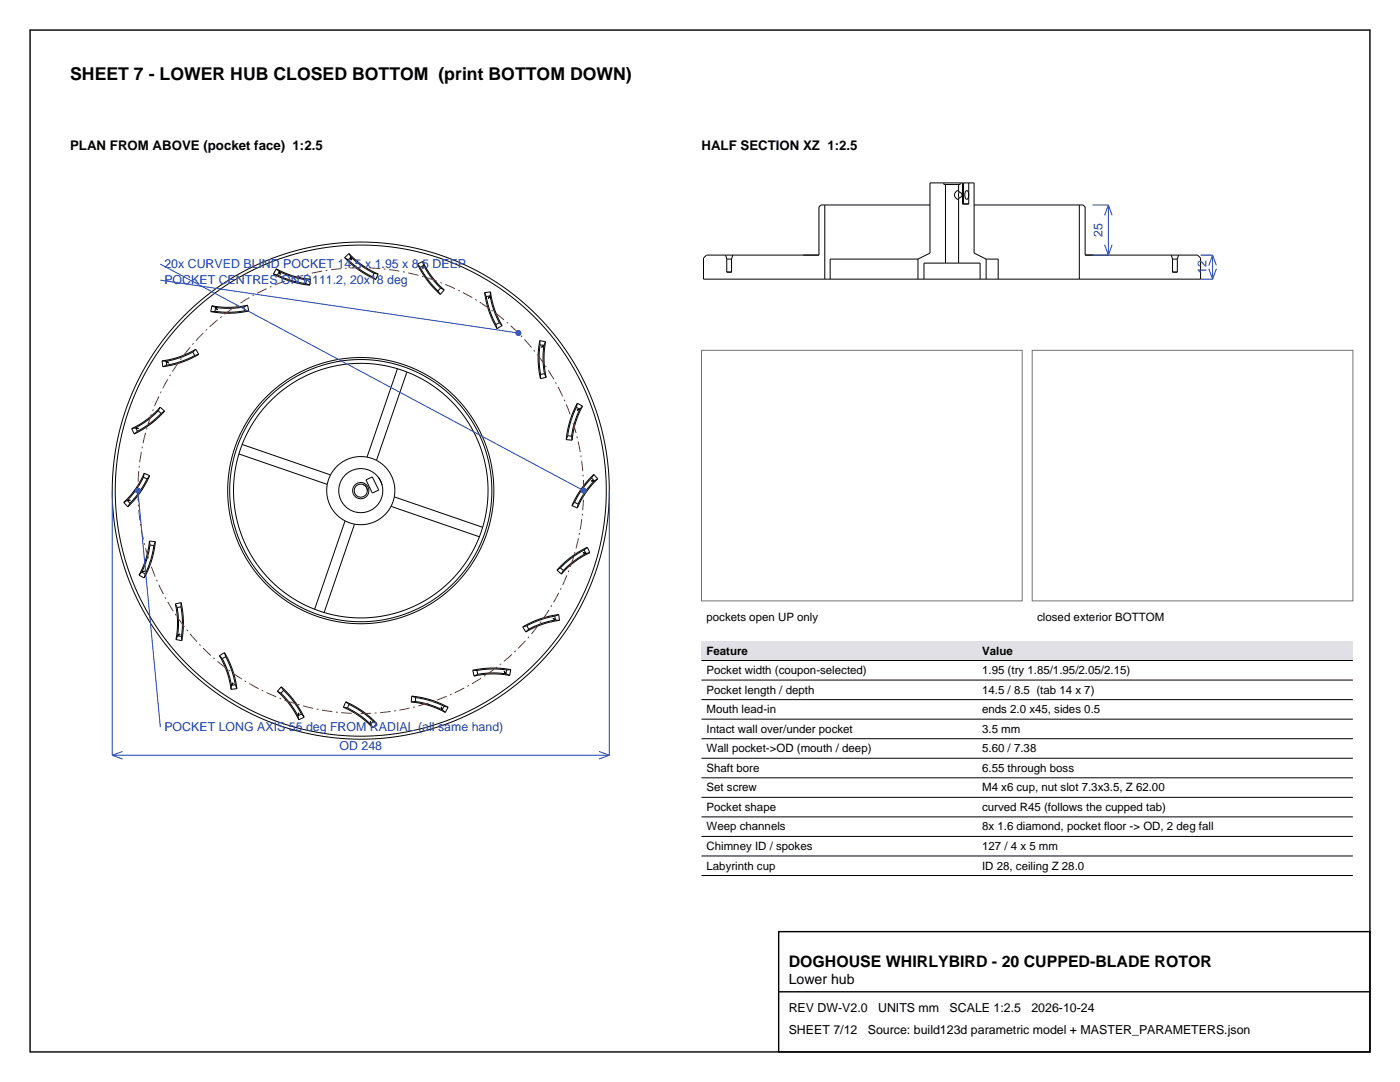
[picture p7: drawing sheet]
<svg xmlns="http://www.w3.org/2000/svg" width="279mm" height="216mm" viewBox="0 0 279 216" stroke-linecap="round" stroke-linejoin="round" font-family="sans-serif">
<g fill="none" stroke="#000" stroke-width=".2">
<path d="M188.4 36.5h3.2M188.4 36.5h-2.8v14l-2.4 1.2M188.4 36.5v.3h.3M188.7 36.8h2.6M188.7 36.8v15.7M191.3 38.2a.67 .67 0 0 1 .7 .7 .67 .67 0 0 1-.7 .7M191.3 38.2v-.2a.82 .82 0 0 0-.8 .9 .82 .82 0 0 0 .8 .8v-.1M191.3 36.8v1.4M191.3 39.6v12.9M191.4 38.3l-.1 .6 .1 .6M191.6 36.5h2.8v14l2.4 1.2M191.6 36.5v.3h-.3"/>
<path d="M192.1 36.5v4.2h1.2v-4.2M192.3 36.5v4.2M192.8 38.1a.55 .55 0 0 1 .5 .8v.3a.4 .4 0 0 1-.4 .6 .4 .4 0 0 1-.3-.6v-.6zM54.6 54.7a18.6 18.6 0 0 0 7.2 2.2M54.6 54.7l.8 .2M55.1 53.6a17.4 17.4 0 0 0 6.8 2.1M55.1 53.6l.6 .6M55.1 53.6l-.5 1.1M55.4 54.9l2.9 1.1 2.7 .6M55.7 54.2l.2 .6-.1-.6M55.7 54.2l2.8 1.1 2.6 .5M55.7 54.2l-.3 .7"/>
<path d="M61 56.6l.8 .3M61.1 55.8l-.1 .8M61.9 55.7l-.8 .1M61.9 55.7l-.1 1.2M68.8 51.4a18.6 18.6 0 0 0 6.2 4.4M68.8 51.4l.7 .5M69.5 51.9l2.2 1.8 2.6 1.5M69.6 50.6a17.4 17.4 0 0 0 5.9 4.1M69.6 50.6l.4 .7M69.6 50.6l-.8 .8M70 51.3l2.3 1.9 2.4 1.3M70 51.3l-.5 .6"/>
<path d="M70.1 51.3v.6v-.6M74.3 55.2l.7 .6M74.7 54.5l.8 .2M74.7 54.5l-.4 .7M75.5 54.7l-.5 1.1M83.3 52.7a18.6 18.6 0 0 0 4.6 6M83.3 52.7l.5 .6M83.8 53.3l1.7 2.6 1.9 2.1M84.4 52.2a17.4 17.4 0 0 0 4.2 5.7M84.4 52.2l.1 .8M84.4 52.2l-1.1 .5M84.5 53l-.1 .6"/>
<path d="M84.5 53l1.6 2.5 1.8 2M84.5 53l-.7 .3M84.6 53l-.2 .6M87.4 58l.5 .7M87.9 57.5l.7 .4M87.9 57.5l-.5 .5M88.6 57.9l-.7 .8M96.7 58.4a18.6 18.6 0 0 0 2.5 7.2M96.7 58.4l.3 .8M97 59.2l.8 3 1.2 2.6M97.8 59l-.3 .6M97.8 59l.8 2.9 1 2.5"/>
<path d="M97.8 59l-.8 .2M97.8 59.1l-.3 .5M97.9 58.2a17.4 17.4 0 0 0 2.3 6.8M97.9 58.2l-.1 .8M97.9 58.2l-1.2 .2M144.8 50.9l.2 .8M144.8 50.9h1.4M144.8 50.9h-3.8l-.6 .6v4.2h24.2M145 51.7h1M145 54.3h1M145 51.7v2.6M146 51.7v2.6"/>
<path d="M146.2 50.9l-.2 .8M146.2 50.9h17.2M160.3 50.9h3.1M164.6 55.7h1.1M164.6 40.9h21M164.6 40.9v14.8M164.6 40.9h-.8l-.4 .4v9.6M165.7 55.7h18.7M183.2 51.7h-17.5v4M183.2 51.7v4M184.4 55.7h11.2M188.7 52.5h2.6"/>
<path d="M188.7 52.5h-4.3v3.2M191.3 52.5h4.3v3.2M194.4 40.9h21M195.6 55.7h3.6M196.8 51.7h2.4v4M196.8 51.7v4M199.2 55.7h16.2M215.4 40.9v14.8M215.4 40.9h.8l.4 .4v9.6M216.6 50.9h1.6M216.6 50.9h17.2M233.8 50.9l.2 .8"/>
<path d="M233.8 50.9h1.4M234 51.7h1M234 54.3h1M234 51.7v2.6M235 51.7v2.6M235.2 50.9l-.2 .8M235.2 50.9h3.8l.6 .6v4.2h-24.2M32.3 72l.8 .1M32.3 72l.2 1.2M33.1 72.1l.2 .8M33.2 72.1l.5 .3-.6-.3M33.3 72.9l-.8 .3"/>
<path d="M38.5 70.3l-2.7 1.1-2.7 .7M38.5 70.3l.4 .6M38.9 70.9l-2.6 1.2-3 .8M39.1 69.7a17.4 17.4 0 0 1-6.8 2.3M39.1 69.7l-.6 .6M39.1 69.7l.6 1M39.7 70.7a18.6 18.6 0 0 1-7.2 2.5M39.7 70.7l-.8 .2M42.3 61l.7 .3M42.3 61l-.2 1.2M42.9 62.1l-.8 .1M43 61.3l-.1 .8"/>
<path d="M43 61.3l.4 .5-.4-.4M48.7 61.2l-3 .3-2.7-.2M48.7 61.2l.1 .8M48.8 62h.9M48.8 62l-2.8 .3-3.1-.2M49.4 60.9a17.4 17.4 0 0 1-7.1 .1M49.4 60.9l-.7 .3M49.4 60.9l.3 1.1M49.7 62a18.6 18.6 0 0 1-7.6 .2M79.3 73.6l-6.1 17.6M81.2 74.2l-6.1 17.7M99 64.8l.2 .8"/>
<path d="M99.6 64.4l.6 .6M99.6 64.4l-.6 .4M100.2 65l-1 .6M107.7 68a18.6 18.6 0 0 0 .2 7.6M107.7 68l.1 .8M107.7 68l1.2 .2M107.8 68.8l-.2 3.1 .3 2.8M107.8 68.8l.8 .1M107.9 74.7v.9M108.5 68.9l-.4 .4 .5-.4M108.6 68.9l-.2 2.7 .3 3M108.7 74.6l.3 .7"/>
<path d="M108.7 74.6l-.8 .1M108.9 68.2a17.4 17.4 0 0 0 .1 7.1M108.9 68.2l-.3 .7M109 75.3l-1.1 .3M25.4 99.9l-.7 .4M25.4 99.9l.6 .5M25.4 99.8h.6M26 99.8l-.6 .1M26.3 85.5l.5 1.1M27.1 85.4l-.8 .1M27.1 85.4l.3 .7M27.1 85.3l.6 .2-.6-.2"/>
<path d="M27.4 86.1l-.6 .5M28.6 95.2l-1.3 2.4-1.9 2.3M28.6 95.2l.7 .4M28.8 94.4a17.4 17.4 0 0 1-4.1 5.9M28.8 94.4l-.2 .8M28.8 94.4l1.1 .5M29.3 95.6l-1.4 2.4-1.9 2.4M29.9 94.9a18.6 18.6 0 0 1-4.4 6.2M29.9 94.9l-.6 .7M31.6 82l-2 1.8-2.5 1.6M31.6 82l.5 .5M32 81.3a17.4 17.4 0 0 1-5.7 4.2"/>
<path d="M32 81.3l-.4 .7M32 81.3l.8 .7M32.1 82.5l-2.3 2-2.4 1.6M32.8 82a18.6 18.6 0 0 1-6 4.6M32.8 82l-.7 .5M47.7 90.6l17.6 6.1M48.3 88.7l17.7 6.1M65.3 96.7a6.8 6.8 0 0 0 3.6 7.2M66 94.8l-.7 1.9M72.5 96.7l.2 .1M72.7 96.8h.1M72.8 96.9l.2 .1"/>
<path d="M72.9 97l.3 .4 .1 .5M73 97.1h.1M73 95.8l1.3-.6 1.3 2.6-1.3 .6zM73.1 97.2l.1 .1M73.2 91.2l1.9 .7M73.2 91.2a6.8 6.8 0 0 0-7.2 3.6M73.3 97.9h.1M75.1 91.9a6.8 6.8 0 0 1 3.6 7.2M75.5 95.2l.8 1.6M78.7 99.1l-.7 1.9M78.7 99.1l17.6 6.1M113 87.7l1.2 .1"/>
<path d="M113.3 86.9l-.3 .8M113.3 86.9l.8 .1M114.1 87l.1 .8M115 81.3l-1.1 2.9-.6 2.7M115 81.3l.7 .3M115.2 80.5a18.6 18.6 0 0 0-2.2 7.2M115.2 80.5l-.2 .8M115.2 80.5l1.1 .5M115.7 81.6l-.6 .2 .6-.1M115.7 81.6l-1.1 2.8-.5 2.6M116.3 81a17.4 17.4 0 0 0-2.1 6.8M116.3 81l-.6 .6"/>
<path d="M118 95.4l-1.8 2.2-1.5 2.6M118 95.4l.6 .5M118.5 94.7a18.6 18.6 0 0 0-4.4 6.2M118.5 94.7l-.5 .7M118.5 94.7l.8 .8M118.6 96h-.6h.6M118.6 95.9l-1.9 2.3-1.3 2.4M119.3 95.5a17.4 17.4 0 0 0-4.1 5.9M119.3 95.5l-.7 .4M24.7 100.3l.8 .8M26 100.4l-.5 .7M27.7 114.8l1.1 .5"/>
<path d="M28.3 114.2l-.6 .6M28.3 114.2l.7 .3M28.3 114.1l.6-.1-.6 .1M29 114.5l-.2 .8M29.8 108a17.4 17.4 0 0 1-2.1 6.8M29.8 108l.1 .8M29.8 108l1.2 .1M29.9 108.8l-.5 2.6-1.1 2.8M29.9 108.8l.8 .1M30.7 108.9l-.6 2.7-1.1 2.9M31 108.1a18.6 18.6 0 0 1-2.2 7.2M31 108.1l-.3 .8"/>
<path d="M68.9 103.9l1.9 .7M68.9 103.9l-6.1 17.7M70.8 104.6l-6.1 17.6M78 101a6.8 6.8 0 0 1-7.2 3.6M78 101l17.7 6.1M111.2 113.8l.8 .7M111.9 113.3l-.7 .5M111.9 113.3l.5 .5M112.4 113.8l-.4 .7M114.1 100.9l1.1 .5M114.7 100.2l-.6 .7M114.7 100.2l.7 .4"/>
<path d="M115.4 100.6l-.2 .8M116.6 109.7l-2.6 1.7-2.1 1.9M116.6 109.7l.3 .7M116.9 110.4l-.6-.1 .6 .2M116.9 110.4l-2.5 1.6-2 1.8M117.2 109.2a18.6 18.6 0 0 0-6 4.6M117.2 109.2l-.6 .5M117.2 109.2l.5 1.1M117.7 110.3a17.4 17.4 0 0 0-5.7 4.2M117.7 110.3l-.8 .1M35 120.5a17.4 17.4 0 0 1 .1 7.1M35 120.5l.3 .7"/>
<path d="M35.1 127.6l1.2 .2M35.3 121.2l.3 2.7-.2 3M35.4 126.9l-.3 .7M35.4 126.9l.8 .1M35.5 126.8l.4-.3-.5 .4M36.1 121.1l.3 3.1-.2 2.8M36.1 121.1l-.8 .1M36.1 120.2a18.6 18.6 0 0 1 .2 7.6M36.1 120.2v.9M36.1 120.2l-1.1 .3M36.2 127l.1 .8M43.8 130.8a17.4 17.4 0 0 1 2.3 6.8"/>
<path d="M43.8 130.8l.6 .6M44.4 131.4l1.1 2.7 .7 2.7M44.8 130.2a18.6 18.6 0 0 1 2.5 7.2M44.8 130.2l.2 .8M44.8 130.2l-1 .6M45 131l1.2 2.6 .8 3M45 131l-.6 .4M46.2 136.7l.3-.5-.3 .5M46.2 136.8l-.1 .8M47 136.6l.3 .8M47 136.6l-.8 .2M47.3 137.4l-1.2 .2"/>
<path d="M55.4 137.9a17.4 17.4 0 0 1 4.2 5.7M55.4 137.9l.7 .4M56.1 138.3l1.8 2 1.6 2.5M56.1 137.1a18.6 18.6 0 0 1 4.6 6M56.1 137.1l.5 .7M56.1 137.1l-.7 .8M56.6 137.8l1.9 2.1 1.7 2.6M56.6 137.8l-.5 .5M82.2 138.9a18.6 18.6 0 0 1 7.2 2.2M82.2 138.9l.8 .3M82.2 138.9l-.1 1.2M82.9 140l2.8 .6 2.6 1"/>
<path d="M82.9 140l-.8 .1M83 139.2l3 .7 2.6 1M83 139.2l-.1 .8M94.3 133.8h.9M94.3 133.8l.3 1.1M95.2 133.8l.1 .8M95.3 134.6l-.7 .3M101 134.5l-3-.2-2.7 .3M101 134.5l.7 .3M101 134.4l-.4-.4 .4 .5M101.1 133.7l-2.8-.2-3.1 .3M101.1 133.7l-.1 .8"/>
<path d="M101.7 134.8a17.4 17.4 0 0 0-7.1 .1M101.9 133.6a18.6 18.6 0 0 0-7.6 .2M101.9 133.6l-.8 .1M101.9 133.6l-.2 1.2M104.3 125.1l.6 1M105.1 124.9l-.8 .2M105.1 124.9l.4 .6M105.5 125.5l-.6 .6M110.7 122.9l-3 .8-2.6 1.2M110.7 122.9l.2 .8M110.9 123.7l-.6-.3 .5 .3M110.9 123.7l-2.9 .8-2.5 1"/>
<path d="M110.9 123.7l.8 .1M111.5 122.6a18.6 18.6 0 0 0-7.2 2.5M111.5 122.6l-.8 .3M111.5 122.6l.2 1.2M111.7 123.8a17.4 17.4 0 0 0-6.8 2.3M59.5 142.8l.1 .8M59.6 142.2l-.2 .6M59.6 142.2l-.1 .6M60.2 142.5l.5 .6M60.2 142.5l-.7 .3M60.7 143.1l-1.1 .5M68.5 141.1a17.4 17.4 0 0 1 5.9 4.1"/>
<path d="M68.5 141.1l.8 .2M69 140a18.6 18.6 0 0 1 6.2 4.4M69 140l.7 .6M69 140l-.5 1.1M69.3 141.3l2.4 1.3 2.3 1.9M69.7 140.6l2.6 1.5 2.2 1.8M69.7 140.6l-.4 .7M73.9 143.9v.6M74 144.5l.4 .7M74.5 143.9l.7 .5M74.5 143.9l-.5 .6M75.2 144.4l-.8 .8"/>
<path d="M82.1 140.1a17.4 17.4 0 0 1 6.8 2.1M88.2 141.6l-.1-.6 .1 .6M88.3 141.6l.6 .6M88.6 140.9l.8 .2M88.6 140.9l-.3 .7M89.4 141.1l-.5 1.1"/>
<circle cx="72" cy="97.9" r="49.6"/>
<circle cx="72" cy="97.9" r="26.2"/>
<circle cx="72" cy="97.9" r="4.4"/>
<circle cx="72" cy="97.9" r="49"/>
<circle cx="72" cy="97.9" r="26.6"/>
<circle cx="72" cy="97.9" r="1.31"/>
<circle cx="72" cy="97.9" r="25.4"/>
<circle cx="72" cy="97.9" r="1.63"/>
</g>
<path d="M116.5 97.9a44.5 44.5 0 0 0-66.1-38.9 44.5 44.5 0 0 0-2 76.6 44.5 44.5 0 0 0 68-35.4l.1-2.3" fill="none" stroke="#bf1a1a" stroke-width=".2" stroke-dasharray="2.1 .7 .4 .7" stroke-linecap="butt"/>
<g fill="none" stroke="#1a40b3" stroke-width=".2">
<path d="M32 52.7l84.5 45.2M32 55.9l71.5 10.5M218 50.9h3.2M218 40.9h3.2M220.4 48.8l.8 2.1M221.2 40.9v10M221.2 40.9l.8 2.1M221.2 40.9l-.8 2.1M222 48.8l-.8 2.1M239.6 55.7h2.4M239.6 50.9h2.4M241.2 53.6l.8 2.1"/>
<path d="M242 50.9v4.8M242 50.9l.8 2.1M242 50.9l-.8 2.1M242.8 53.6l-.8 2.1M22.4 97.9v52.8M27.5 97.9l4.5 47.2M121.6 97.9v52.8M22.4 150.7h99.2M22.4 150.7l2.1 .8M24.5 149.9l-2.1 .8M119.5 149.9l2.1 .8M121.6 150.7l-2.1 .8"/>
</g>
<g fill="#1a40b3" stroke="#1a40b3" stroke-width=".2">
<circle cx="116.5" cy="97.9" r=".5"/>
<circle cx="103.5" cy="66.4" r=".5"/>
<circle cx="27.5" cy="97.9" r=".5"/>
</g>
<path d="M140 69.9h64v50h-64zM206 69.9h64v50h-64z" fill="none" stroke="#737373" stroke-width=".2"/>
<path d="M140 127.9h130v3.9h-130z" fill-rule="evenodd" fill="#e0e0e6"/>
<path d="M140 131.8h130M140 135.7h130M140 139.6h130M140 143.5h130M140 147.4h130M140 151.3h130M140 155.2h130M140 159.1h130M140 163h130M140 166.9h130M140 170.8h130M140 174.7h130" fill="none" stroke="#000" stroke-width=".2"/>
<path d="M6 6h267.4v203.9h-267.4zM155.4 185.9h118v24h-118zM155.4 197.9h118" fill="none" stroke="#000" stroke-width=".28"/>
<text font-size="3.5" x="14" y="15.9">SHEET 7 - LOWER HUB CLOSED BOTTOM (print BOTTOM DOWN)</text>
<text font-size="3.2" x="157.4" y="192.9">DOGHOUSE WHIRLYBIRD - 20 CUPPED-BLADE ROTOR</text>
<text font-size="2.8" x="157.4" y="196.4">Lower hub</text>
<g font-size="2.6">
<text x="14" y="29.9">PLAN FROM ABOVE (pocket face) 1:2.5</text>
<text x="140" y="29.9">HALF SECTION XZ 1:2.5</text>
</g>
<g font-size="2.5" fill="#1a40b3">
<text x="220" y="47.3" transform="rotate(-90 220 47.3)">25</text>
<text x="32.8" y="53.5">20x CURVED BLIND POCKET 14.5 x 1.95 x 8.5 DEEP</text>
<text x="32.8" y="56.7">POCKET CENTRES ON R111.2, 20x18 deg</text>
<text x="240.8" y="54.7" transform="rotate(-90 240.8 54.7)">12</text>
<text x="32.8" y="145.9">POCKET LONG AXIS 55 deg FROM RADIAL (all same hand)</text>
<text x="67.7" y="149.7">OD 248</text>
</g>
<g font-size="2.5">
<text x="157.4" y="201.9">REV DW-V2.0</text>
<text x="175.2" y="201.9">UNITS mm</text>
<text x="189.5" y="201.9">SCALE 1:2.5</text>
<text x="205.8" y="201.9">2026-10-24</text>
<text x="157.4" y="206.4">SHEET 7/12</text>
<text x="173.2" y="206.4">Source: build123d parametric model + MASTER_PARAMETERS.json</text>
</g>
<g font-size="2.3">
<text x="141" y="123.9">pockets open UP only</text>
<text x="207" y="123.9">closed exterior BOTTOM</text>
<text x="141" y="130.6">Feature</text>
<text x="196" y="130.6">Value</text>
<text x="141" y="134.5">Pocket width (coupon-selected)</text>
<text x="196" y="134.5">1.95 (try 1.85/1.95/2.05/2.15)</text>
<text x="141" y="138.4">Pocket length / depth</text>
<text x="141" y="142.3">Mouth lead-in</text>
<text x="196" y="138.4">14.5 / 8.5 (tab 14 x 7)</text>
<text x="196" y="142.3">ends 2.0 x45, sides 0.5</text>
<text x="141" y="146.2">Intact wall over/under pocket</text>
<text x="196" y="146.2">3.5 mm</text>
<text x="141" y="150.1">Wall pocket-&gt;OD (mouth / deep)</text>
<text x="141" y="154">Shaft bore</text>
<text x="196" y="150.1">5.60 / 7.38</text>
<text x="196" y="154">6.55 through boss</text>
<text x="141" y="157.9">Set screw</text>
<text x="141" y="161.8">Pocket shape</text>
<text x="196" y="157.9">M4 x6 cup, nut slot 7.3x3.5, Z 62.00</text>
<text x="196" y="161.8">curved R45 (follows the cupped tab)</text>
<text x="141" y="165.7">Weep channels</text>
<text x="196" y="165.7">8x 1.6 diamond, pocket floor -&gt; OD, 2 deg fall</text>
<text x="141" y="169.6">Chimney ID / spokes</text>
<text x="141" y="173.5">Labyrinth cup</text>
<text x="196" y="169.6">127 / 4 x 5 mm</text>
<text x="196" y="173.5">ID 28, ceiling Z 28.0</text>
</g>
</svg>
